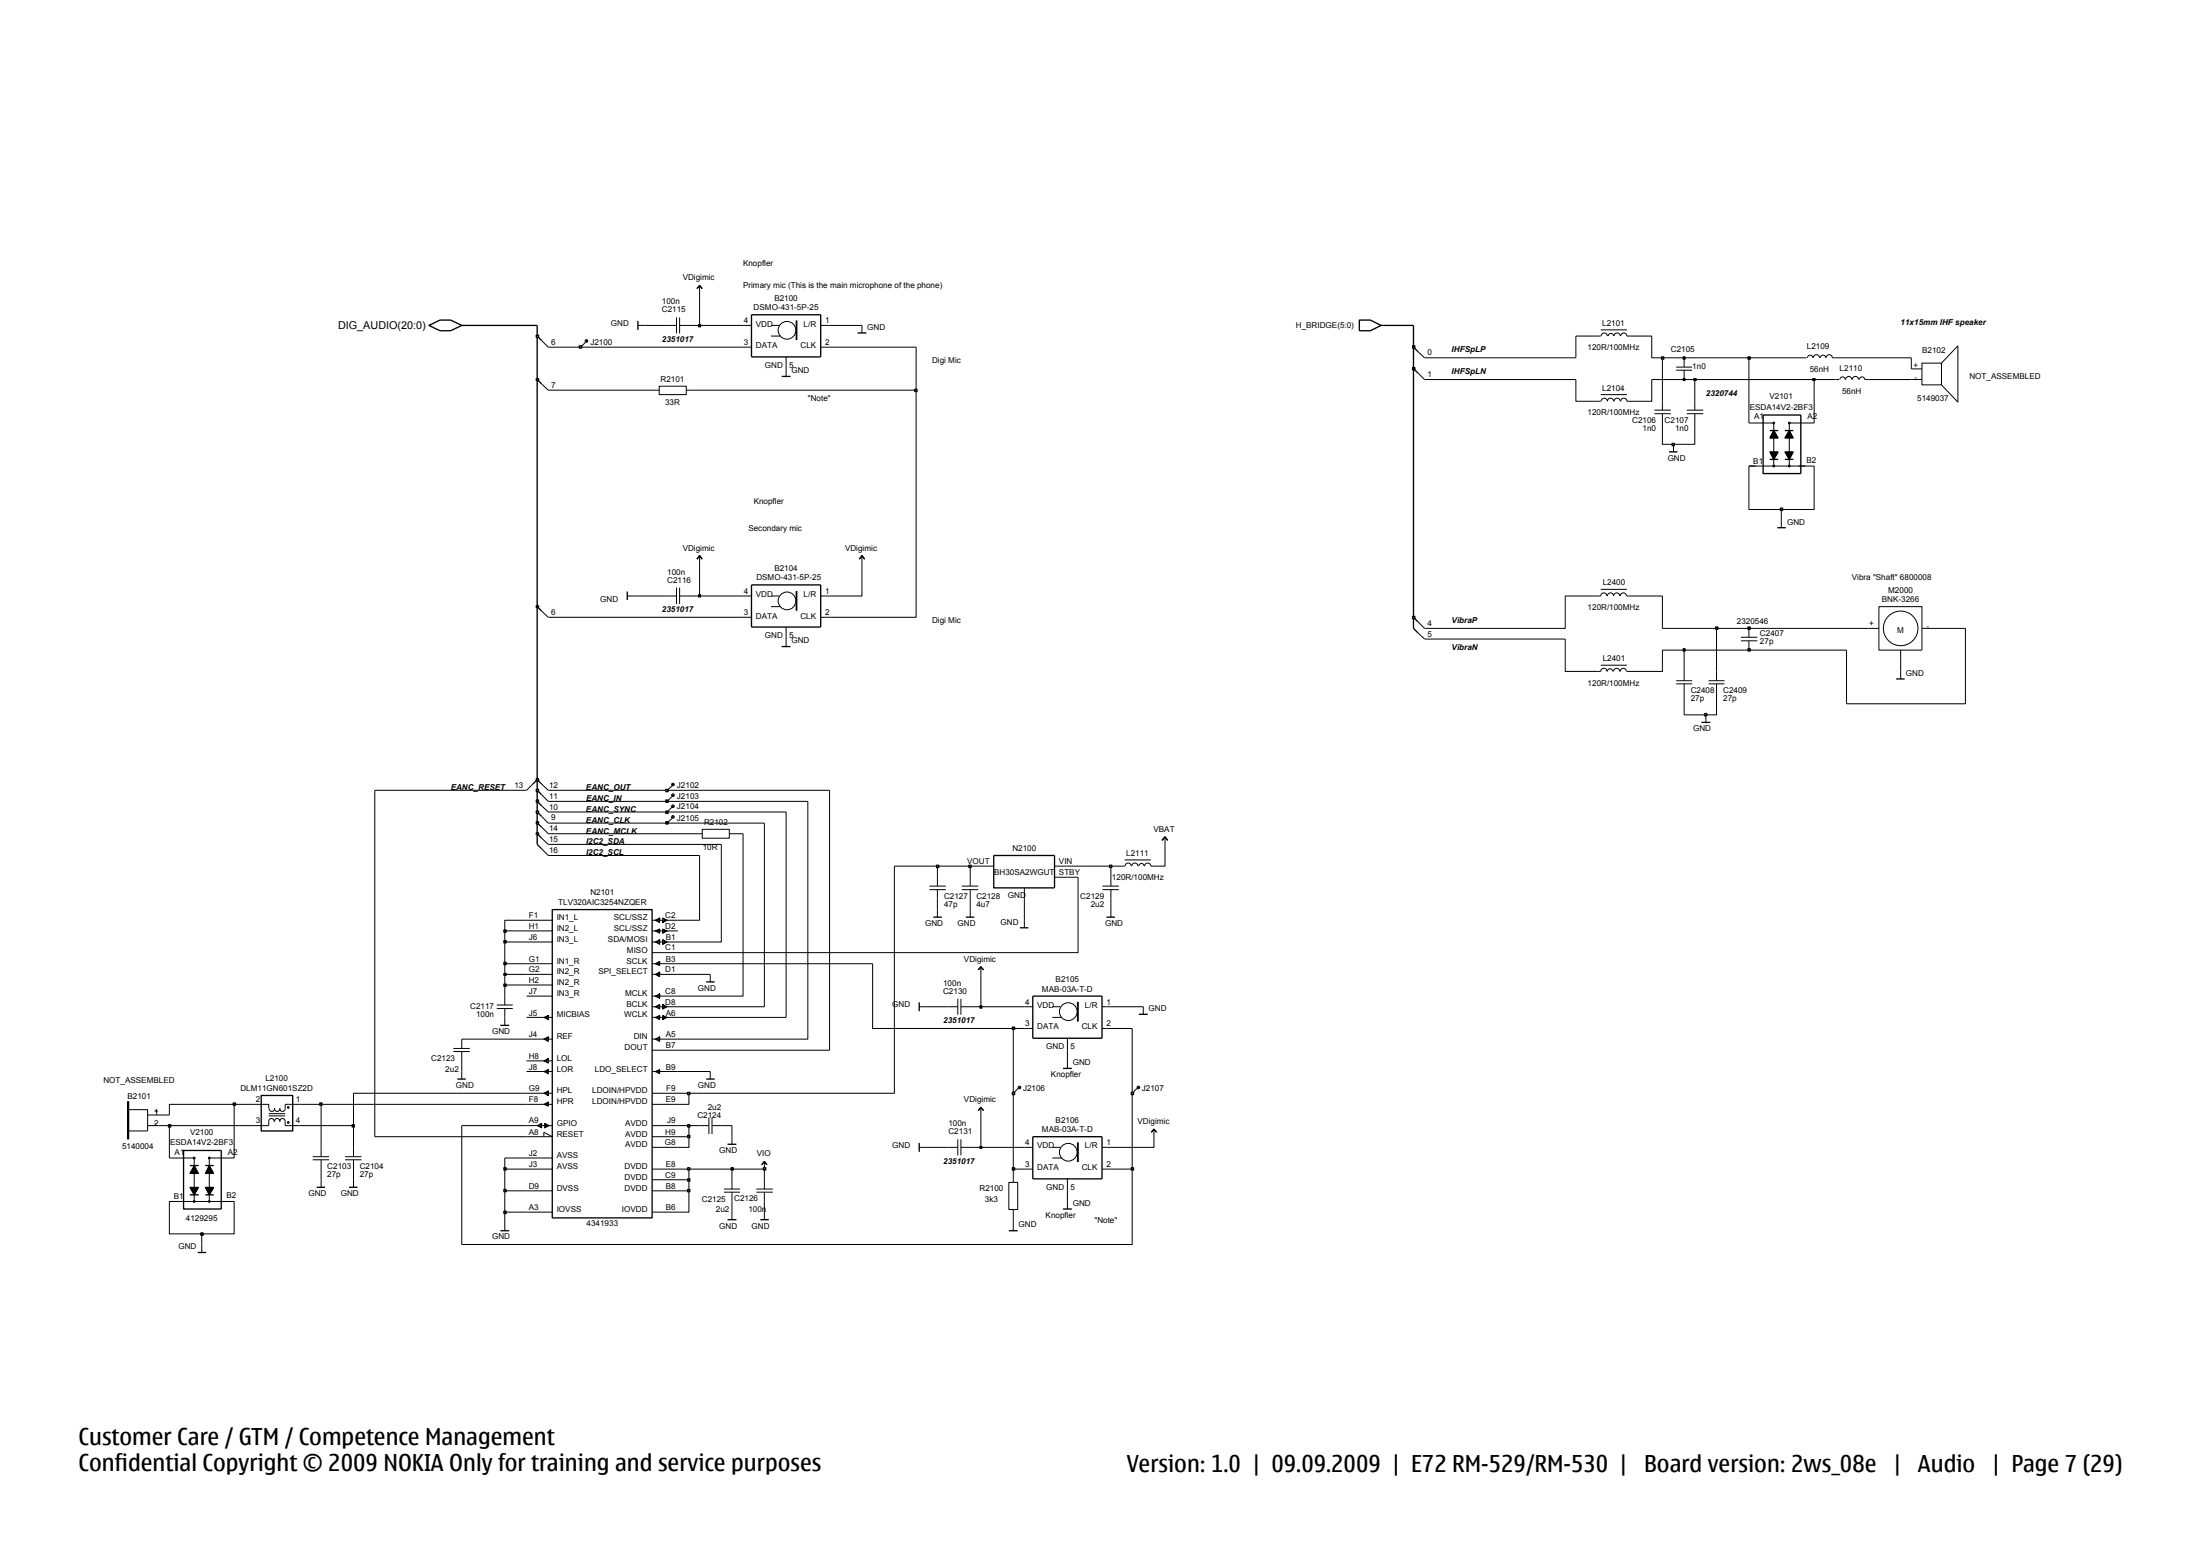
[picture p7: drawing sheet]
<svg xmlns="http://www.w3.org/2000/svg" width="420mm" height="297mm" viewBox="0 0 420 297" stroke-linecap="round" stroke-linejoin="round" font-family="sans-serif">
<g fill="none" stroke="#000" stroke-width=".25">
<path d="M81.8 62.1l2.2-1h2l2.1 1-2.1 1h-2zM121.7 61.3v1.7M163.6 63.6h1.7M269.7 66.3l.9 .8M269.7 70.4l.9 .8M318.5 86.2h1.6M337.7 87.7h1.6M337.8 86.3h1.4l-.7 1.3zM338 86.4h1.1l-.6 1zM338.1 86.5h.8l-.4 .8zM338.2 86.6h.6l-.3 .6zM338.4 86.6h.2l-.1 .4z"/>
<path d="M338.5 86.7v.2zM269.7 117.8l.9 .9M102.5 150.8l.9 .9M24.4 210.2v7.3M24.5 210.2v7.3M134.8 206h1.6M175.4 218.2v1.6M219.7 216.1l.5-.6 .5 .6M95.5 234.9h1.7"/>
</g>
<g fill="none" stroke="#000" stroke-width=".19">
<path d="M121.7 62.1h1.5M164.5 62.1v1.5M270.6 67.1l1.2 1.2M270.6 71.2l1.2 1.2M319.8 70.1h3.1M319.8 70.7h3.1M321.4 68.3v1.8M321.4 70.7v1.7M364.7 70.4h2.1M364.7 72.4h2.1M366.8 69.3h3.7v4.2h-3.7zM370.5 69.3l3.1-3.3v10.8l-3.1-3.3"/>
<path d="M319.3 84.8v1.4M337.7 86.2l.8 1.5 .8-1.5M270.6 118.7l1.2 1.2M304.9 113.8h.6a.59 .59 0 0 1 .5-.6 .59 .59 0 0 1 .6 .6M305.5 112.5h4.9M306.7 113.8a.59 .59 0 0 1 .6-.6 .59 .59 0 0 1 .6 .6 .59 .59 0 0 1 .6-.6 .59 .59 0 0 1 .6 .6M309.2 113.8a.59 .59 0 0 1 .6-.6 .59 .59 0 0 1 .6 .6M310.4 113.8h.6M304.9 128.2h.6a.59 .59 0 0 1 .5-.6 .59 .59 0 0 1 .6 .6M305.5 127h4.9M306.7 128.2a.51 .51 0 0 1 .5-.6 .51 .51 0 0 1 .5 .6M307.9 128.2a.59 .59 0 0 1 .6-.6 .59 .59 0 0 1 .6 .6"/>
<path d="M309.2 128.2a.59 .59 0 0 1 .6-.6 .59 .59 0 0 1 .6 .6M310.4 128.2h.6M103.4 151.7l1.2 1.3M177.4 169.8h3.1M177.4 169.1h3.1M178.9 167.4v1.7M178.9 169.8v1.7M183.5 169.1h3.2M183.5 169.8h3.2M185.1 167.4v1.7M185.1 169.8v1.7M24.5 211.8h3.7v4.1h-3.7z"/>
<path d="M28.2 212.8h2.1M28.2 214.9h2.1M67.5 219v1.8M135.5 204.5v1.5M175.4 219h1.4M181 219h1.8M182.8 217.5v3M183.4 219h1.7M183.4 217.5v3M220.2 215.5l.5 .6M220.2 215.5l-.5 .6M220.2 215.5v1.5"/>
<path d="M65.8 221.4h3.2M65.8 220.8h3.2M67.5 221.4v1.8M96.3 233.5v1.4"/>
</g>
<g fill="#b2b2b2" stroke="#000" stroke-width=".19">
<circle cx="338.5" cy="89" r=".17"/>
<circle cx="338.5" cy="80.7" r=".17"/>
</g>
<path d="M333.7 89h1.3M334.2 80.7h4.3v1.5M337.7 86.2h1.6M338.5 82.2l.8 1.4h-1.6zM340.6 86.2h1.6l-.8 1.5zM341.4 82.2l.8 1.4h-1.6zM343.2 89h1.3" fill="none" stroke="#000" stroke-width=".19"/>
<g fill="none" stroke="#000" stroke-width=".25">
<path d="M337.7 82.2h1.6M338.5 82.4l.6 1.1h-1.1zM338.5 82.5l.4 .9h-.8zM338.5 82.7l.3 .6h-.6zM338.5 82.9l.1 .4h-.2zM338.5 82.9l.1 .3zM338.5 82.3l.7 1.2h-1.4zM340.6 82.2h1.6M340.6 87.7h1.6M340.7 86.3h1.4l-.7 1.3zM340.8 86.4h1.1l-.5 1zM341 86.5h.8l-.4 .8z"/>
<path d="M341.1 86.6h.6l-.3 .6zM341.3 86.6h.2l-.1 .4zM341.4 86.7v.2zM341.4 82.3l.7 1.2h-1.4zM341.4 82.4l.5 1.1h-1.1zM341.4 82.5l.4 .9h-.8zM341.4 82.7l.3 .6h-.6zM341.4 82.9l.1 .4h-.2zM341.4 82.9v.3z"/>
</g>
<g fill="#b2b2b2" stroke="#000" stroke-width=".19">
<circle cx="341.4" cy="89" r=".17"/>
<circle cx="341.4" cy="80.7" r=".17"/>
</g>
<g fill="none" stroke="#000" stroke-width=".19">
<path d="M133 55.1l.5-.6 .5 .6M133.5 54.5v1.4M103.4 73.3l1.2 1.2M103.4 65l1.2 1.3M125.2 74.5h.6M125.8 73.7h5.2v1.6h-5.2zM127.3 62.1h1.8M129.1 60.6v3M129.7 62.1h1.8M129.7 60.6v3M131 74.5h.5M150 70.4v1.5"/>
<path d="M333.7 80.7h.5M333.7 89h12.5M338.5 82.2v6.8M346.2 80.7h-4.8v8.3M103.4 116.6l1.2 1.2M333.7 119.9v1.7M150 122v1.4M270.6 120.8l1.2 1.2M319.8 130.5h3.1M319.8 129.9h3.1M321.4 128.2v1.7M321.4 130.5v1.8"/>
<path d="M325.5 136.5v1.4M326 130.5h3.1M326 129.9h3.1M327.6 128.2v1.7M327.6 130.5v1.8M332.2 122.3h3.1M332.2 121.6h3.1M333.7 122.3v1.8M362.7 128.2v1.4M103.4 153.8l1.2 1.2M128.2 150l-.9 .8M128.2 152l-.9 1"/>
<path d="M128.2 154.1l-.9 .9M133.5 159.1h.5M134 158.3h5.2v1.7h-5.2zM139.2 159.1h.5M100.5 177.7h4.9M100.5 175.7h4.9M100.5 179.8h4.9M124.4 177.7h4.9M124.4 175.7h4.9M124.4 179.8h4.9M125.9 179.8v-.4l-.9 .4 .9 .4v-.8l-.4 .4 .4 .4M125.9 177.7v-.4l-.9 .4 .9 .4v-.8l-.4 .4 .4 .4"/>
<path d="M125.9 175.7v-.5l-.9 .5 .9 .4v-.9l-.4 .5 .4 .4M126.5 179.4l.4 .4-.4 .4v-.8l.8 .4-.8 .4v-.4M126.5 177.3l.4 .4-.4 .4v-.8l.8 .4-.8 .4v-.4M126.5 175.2l.4 .5-.4 .4v-.9l.8 .5-.8 .4v-.4M178.9 173.6v1.5M185.1 173.6v1.5M187.2 165.3h2.4M195.5 169.5v2M195.5 175.7v1.4M201.2 165.3h2.5M201.2 167.4h2.5M210.4 169.1h3.1"/>
<path d="M210.4 169.8h3.1M212 167.4v1.7M212 169.8v1.7M214 165.3h.6M214.6 164.1h5M214.7 165.3a.59 .59 0 0 1 .6-.6 .59 .59 0 0 1 .6 .6M216 165.3a.59 .59 0 0 1 .6-.6 .59 .59 0 0 1 .5 .6M217.3 165.3a.51 .51 0 0 1 .5-.5 .51 .51 0 0 1 .5 .5M218.4 165.3a.59 .59 0 0 1 .6-.6 .59 .59 0 0 1 .6 .6h.6M88.1 198.3v1.8M94.8 192.5h3.1M94.8 191.8h3.1"/>
<path d="M96.3 190.1v1.7M96.3 192.5v1.7M100.5 198.3h4.9M100.5 190.1h4.9M100.5 184h4.9M100.5 186h4.9M100.5 194.2h4.9M100.5 188h4.9M104.6 198.3v-.4l-.8 .4 .8 .5v-.9l-.4 .4 .4 .5M104.6 194.2v-.3l-.8 .3 .8 .4v-.7l-.4 .3 .4 .4M124.4 194.2h4.9M124.4 181.8h4.9"/>
<path d="M124.4 192.2h4.9M124.4 198.3h4.9M124.4 190.1h4.9M124.4 184h4.9M124.4 186h4.9M125.9 184v-.5l-.9 .5 .9 .3v-.8l-.4 .5 .4 .3M125.9 192.2v-.5l-.9 .5 .9 .4v-.9l-.4 .5 .4 .4M125.9 194.2v-.3l-.9 .3 .9 .4v-.7l-.4 .3 .4 .4M125.9 198.3v-.4l-.9 .4 .9 .5v-.9l-.4 .4 .4 .5M125.9 190.1v-.4l-.9 .4 .9 .5v-.9l-.4 .4 .4 .5M125.9 186v-.4l-.9 .4 .9 .4v-.8l-.4 .4 .4 .4M126.5 191.7l.4 .5-.4 .4v-.9l.8 .5-.8 .4v-.4"/>
<path d="M126.5 193.9l.4 .3-.4 .4v-.7l.8 .3-.8 .4v-.4M175.4 192.2h1.4M181 192.2h1.8M182.8 190.6v3.1M183.4 192.2h1.7M183.4 190.6v3.1M218.2 192.2v1.4M48.8 210.8h2.5v.8M51.3 213h3.1M51.3 212.6h3.1M52.3 214.1a.51 .51 0 0 0-.5-.6 .51 .51 0 0 0-.5 .6v.8h-2.5M52.4 214.1a.51 .51 0 0 1 .5-.6 .51 .51 0 0 1 .5 .6"/>
<path d="M53.4 211.6a.51 .51 0 0 1-.5 .5 .51 .51 0 0 1-.5-.5 .51 .51 0 0 1-.5 .5 .51 .51 0 0 1-.5-.5M53.4 214.1a.51 .51 0 0 1 .5-.6 .51 .51 0 0 1 .5 .6v.8h2.7M57.1 210.8h-2.7v.8a.51 .51 0 0 1-.5 .5 .51 .51 0 0 1-.5-.5M61.3 219v1.8M86.5 200.1h3.1M86.5 200.7h3.1M88.1 200.7v1.8M88.1 204.5v1.5M100.5 214.9h4.9M100.5 204.5h4.9M100.5 210.8h4.9M100.5 208.7h4.9"/>
<path d="M100.5 202.5h4.9M103.4 214.9v-.5l-.9 .5 .9 .4v-.9l-.5 .5 .5 .4M103.8 217v-.9l1.6 .9h-4.9M103.9 214.4l.5 .5-.5 .4v-.9l.9 .5-.9 .4v-.4M104.6 204.5v-.3l-.8 .3 .8 .4v-.7l-.4 .3 .4 .4M104.6 210.8v-.4l-.8 .4 .8 .3v-.7l-.4 .4 .4 .3M104.6 208.7v-.5l-.8 .5 .8 .4v-.9l-.4 .5 .4 .4M104.6 202.5v-.4l-.8 .4 .8 .4v-.8l-.4 .4 .4 .4M124.4 204.5h4.9M124.4 217h4.9M124.4 210.8h4.9M124.4 214.9h4.9"/>
<path d="M124.4 208.7h4.9M124.4 219h4.9M124.4 200.5h4.9M125.9 204.5v-.3l-.9 .3 .9 .4v-.7l-.4 .3 .4 .4M133.5 214.9h1.8M135.3 213.3v3.2M135.9 213.3v3.2M135.9 214.9h1.7M139.7 217v1.4M38.5 237.5v1.6M59.7 221.4h3.1M59.7 220.8h3.1"/>
<path d="M61.3 221.4v1.8M67.5 225.2v1.4M100.5 223.2h4.9M100.5 227.3h4.9M100.5 231.4h4.9M100.5 221h4.9M124.4 223.2h4.9M124.4 227.3h4.9M124.4 225.2h4.9M124.4 231.4h4.9M144.3 227h3.2M144.3 227.6h3.2"/>
<path d="M145.9 225.2v1.8M145.9 227.6v1.7M145.9 231.4v1.4M193.4 233.5v1.4M203.7 229.3v1.5"/>
<circle cx="128.4" cy="149.7" r=".08"/>
<circle cx="128.4" cy="151.8" r=".25"/>
<circle cx="128.4" cy="149.7" r=".25"/>
<circle cx="128.4" cy="153.9" r=".25"/>
<circle cx="128.4" cy="153.9" r=".08"/>
<circle cx="128.4" cy="151.8" r=".08"/>
</g>
<g fill="none" stroke="#000" stroke-width=".25">
<path d="M133 55.1l.5-.6 .5 .6M102.5 72.4l.9 .9M102.5 64.1l.9 .9M149.2 71.9h1.7M259.4 61.1h2.1l2 1-2 1h-2.1zM336.4 79.2h7.2v11.2h-7.2zM102.5 115.8l.9 .8M269.7 119.9l.9 .9M149.2 123.4h1.7M324.7 137.9h1.7M361.8 129.6h1.6M102.5 153l.9 .8"/>
<path d="M105.4 173.6h19v58.9h-19zM178.1 175.1h1.6M184.3 175.1h1.6M189.6 163.3h11.6v6.2h-11.6zM194.6 177.1h1.6M175.4 191.3v1.7M217.3 193.6h1.7M49.8 209.1h6.1v6.8h-6.1zM87.3 206h1.6M138.8 218.4h1.7M37.7 239.1h1.6M66.6 226.6h1.6"/>
<path d="M145.1 232.8h1.6M192.5 234.9h1.7M202.8 230.8h1.7"/>
</g>
<g fill="#b2b2b2" stroke="#000" stroke-width=".19">
<circle cx="55" cy="214.3" r=".17"/>
<circle cx="55" cy="211.4" r=".17"/>
</g>
<g fill="none" stroke="#000" stroke-width=".19">
<path d="M304.9 64.1h.6M304.9 76.6h.6M305.5 63h4.9M305.5 75.3h4.9M305.5 64.1a.59 .59 0 0 1 .6-.5 .59 .59 0 0 1 .6 .5M305.5 76.6a.59 .59 0 0 1 .6-.6 .59 .59 0 0 1 .6 .6 .59 .59 0 0 1 .6-.6 .59 .59 0 0 1 .6 .6M306.9 64.1a.51 .51 0 0 1 .5-.5 .51 .51 0 0 1 .5 .5M308 64.1a.59 .59 0 0 1 .6-.5 .59 .59 0 0 1 .6 .5M308 76.6a.59 .59 0 0 1 .6-.6 .59 .59 0 0 1 .6 .6M309.3 64.1a.59 .59 0 0 1 .6-.5 .59 .59 0 0 1 .5 .5h.6M309.3 76.6a.59 .59 0 0 1 .6-.6 .59 .59 0 0 1 .5 .6h.6M344.1 68.3h.6"/>
<path d="M344.9 68.3a.51 .51 0 0 1 .5-.5 .51 .51 0 0 1 .5 .5M346 68.3a.59 .59 0 0 1 .6-.6 .59 .59 0 0 1 .6 .6M347.4 68.3a.51 .51 0 0 1 .5-.5 .51 .51 0 0 1 .5 .5M348.5 68.3a.59 .59 0 0 1 .6-.6 .59 .59 0 0 1 .5 .6h.6M350.2 72.4h.7M351.1 72.4a.51 .51 0 0 1 .5-.5 .51 .51 0 0 1 .5 .5M352.2 72.4a.59 .59 0 0 1 .6-.5 .59 .59 0 0 1 .6 .5M353.5 72.4a.59 .59 0 0 1 .6-.5 .59 .59 0 0 1 .5 .5M354.8 72.4a.51 .51 0 0 1 .5-.5 .51 .51 0 0 1 .5 .5h.7M339.9 99.3v1.4M119.7 113.8h1.4M127.3 113.8h1.8"/>
<path d="M129.1 112.2v3.1M129.7 113.8h1.8M129.7 112.2v3.1M133 106.7l.5-.6 .5 .6M133.5 106.1v1.4M164 106.7l.5-.6 .5 .6M164.5 106.1v1.4M356.5 119.9h2M358.5 115.8h8.3v8.3h-8.3zM366.8 119.9h2.1M362.7 124.1v2M101.7 149.7l-1.2 1.1"/>
<path d="M103.4 160l1.2 1.2M103.4 157.9l1.2 1.2M103.4 155.8l1.2 1.3M103.4 149.7l1.2 1.1M128.2 156.2l-.9 .9M222.3 159.7v1.5M103.4 162l1.2 1.3M212 173.6v1.5M221.7 160.4l.6-.7 .5 .7M96.3 194.2v1.5M194.3 207.7l-.9 1M203.7 202.5v1.4"/>
<path d="M217 207.7l-1 1M36.2 226.6l.9 1.5 .8-1.5M139.7 231.4v1.4M145.9 221.7l.5 .6M145.9 221.7l-.6 .6M145.9 221.7v1.5M192.5 225.7h1.7v5.2h-1.7zM193.4 225.2v.5M193.4 230.9v.5"/>
<circle cx="362.7" cy="119.9" r="3.3"/>
<circle cx="128.4" cy="155.9" r=".25"/>
<circle cx="128.4" cy="155.9" r=".08"/>
<circle cx="194.5" cy="207.6" r=".08"/>
<circle cx="194.5" cy="207.6" r=".25"/>
<circle cx="217.2" cy="207.6" r=".25"/>
<circle cx="217.2" cy="207.6" r=".08"/>
</g>
<g fill="none" stroke="#000" stroke-width=".25">
<path d="M119.7 112.9v1.6M133 106.7l.5-.6 .5 .6M164 106.7l.5-.6 .5 .6M339.2 100.7h1.6M101.7 149.7l.8-.9 .9 .9M102.5 159.1l.9 .9M102.5 157.1l.9 .8M102.5 155l.9 .8M102.5 161.2l.9 .8M211.1 175.1h1.6M221.7 160.4l.6-.7 .5 .7M95.5 195.7h1.7"/>
<path d="M202.8 203.9h1.7M36.2 228.1h1.7M36.4 226.7h1.3l-.6 1.3zM36.6 226.8h1.1l-.6 1zM36.6 226.9h.9l-.4 .7zM36.8 227h.6l-.3 .6zM37 227h.2l-.1 .4zM37 227h.1v.3zM138.8 232.8h1.7M145.3 222.3l.6-.6 .5 .6"/>
</g>
<g fill="#b2b2b2" stroke="#000" stroke-width=".19">
<circle cx="37.1" cy="229.3" r=".17"/>
<circle cx="37.1" cy="221" r=".17"/>
</g>
<path d="M32.3 229.3h1.3M32.7 221h4.4v1.5M36.2 226.6h1.7M37.1 222.5l.8 1.5h-1.7zM39.2 226.6h1.6l-.9 1.5zM39.9 222.5l.9 1.5h-1.6zM41.8 229.3h1.3" fill="none" stroke="#000" stroke-width=".19"/>
<g fill="none" stroke="#000" stroke-width=".25">
<path d="M36.2 222.5h1.7M37.1 222.8l.6 1h-1.1zM37.1 222.9l.4 .8h-.9zM37.1 223.1l.3 .6h-.6zM37.1 223.2l.1 .5h-.2zM37.1 223.3v.3h-.1zM37.1 222.6l.6 1.3h-1.3zM39.2 228.1h1.6M39.2 222.5h1.6M39.3 226.7h1.4l-.8 1.3zM39.4 226.8h1.1l-.6 1zM39.5 226.9h.9l-.5 .7z"/>
<path d="M39.7 227h.6l-.4 .6zM39.9 227h.2l-.2 .4zM39.9 222.6l.8 1.3h-1.4zM39.9 222.8l.6 1h-1.1zM39.9 222.9l.5 .8h-.9zM39.9 223.1l.4 .6h-.6zM39.9 223.2l.2 .5h-.2zM39.9 223.3l.1 .3zM39.9 227v.3z"/>
</g>
<g fill="#b2b2b2" stroke="#000" stroke-width=".19">
<circle cx="39.9" cy="229.3" r=".17"/>
<circle cx="39.9" cy="221" r=".17"/>
</g>
<g fill="none" stroke="#000" stroke-width=".19">
<path d="M111.7 65.3l-.9 1M141.8 66.3h1.6M141.8 62.1h1.6M147.1 62.1h1.6M147.1 64.1h1.8M150 68.1v2.3M156.6 62.1h1.7M156.6 66.3h1.7M315.7 79h3.1M315.7 78.3h3.1M317.2 76.6v1.7M317.2 79v1.7"/>
<path d="M321.9 79h3.1M321.9 78.3h3.1M323.4 76.6v1.7M323.4 79v1.7M141.8 117.8h1.6M141.8 113.8h1.6M147.1 113.8h1.6M147.1 115.8h1.8M150 119.7v2.3M156.6 113.8h1.7M156.6 117.8h1.7M135.5 186v1.4"/>
<path d="M186.7 185.1l.5-.6 .5 .6M187.2 184.5v1.5M195.5 192.2h1.6M195.5 196.3h1.6M200.8 194.2h1.8M200.8 192.2h1.5M203.7 198.2v2.3M210.3 192.2h1.7M210.3 196.3h1.7M88.1 214.9v22.6h127.9v-14.3M186.7 212l.5-.6 .5 .6M187.2 211.4v1.4"/>
<path d="M195.5 219h1.6M200.8 219h1.5M210.3 219h1.7M32.3 221h.4M37.1 222.5v6.8M44.7 221h-4.8v8.3M44.7 229.3h-12.4v6.2h6.2v2M61.3 225.2v1.4M138.2 227.6h3M138.2 227h3M139.7 225.2v1.8M139.7 227.6v1.7"/>
<path d="M195.5 223.2h1.6M200.8 221h1.8M203.7 225v2.3M210.3 223.2h1.7"/>
<circle cx="111.9" cy="65.1" r=".08"/>
<circle cx="111.9" cy="65.1" r=".25"/>
<circle cx="150.2" cy="63" r="1.69"/>
<circle cx="150.2" cy="114.7" r="1.69"/>
<circle cx="203.9" cy="193.1" r="1.69"/>
<circle cx="203.9" cy="219.9" r="1.69"/>
</g>
<g fill="none" stroke="#000" stroke-width=".25">
<path d="M143.4 60.1h13.2v8h-13.2zM152 61.2v3.7M143.4 111.6h13.2v8.1h-13.2zM152 112.8v3.8M134.8 187.4h1.6M186.7 185.1l.5-.6 .5 .6M197.1 190.1h13.2v8.1h-13.2zM205.6 191.2v3.8M205.7 191.2v3.8M35 219.6h7.2v11.2h-7.2zM186.7 212l.5-.6 .5 .6M197.1 217h13.2v8h-13.2z"/>
<path d="M205.6 218.1v3.7M205.7 218.1v3.7M60.4 226.6h1.6"/>
</g>
<path d="M38.3 235.3h.5v.5h-.5z" fill-rule="evenodd" fill="#c2c2c2" stroke="#000" stroke-width=".25"/>
<path d="M44.7 229.3v6.2h-6.2M96.3 231.4v2.1M193.4 231.4v2.1" fill="none" stroke="#000" stroke-width=".19"/>
<path d="M96.2 231.2h.4v.4h-.4z" fill-rule="evenodd" fill="#c2c2c2" stroke="#000" stroke-width=".25"/>
<path d="M96.3 227.3v4.1h4.2M131.5 227.3v4.1h-2.2M139.7 229.3v2.1M145.9 229.3v2.1M203.7 227.3v2" fill="none" stroke="#000" stroke-width=".19"/>
<path d="M96.2 227h.4v.5h-.4z" fill-rule="evenodd" fill="#c2c2c2" stroke="#000" stroke-width=".25"/>
<path d="M96.3 223.2v4.1h4.2M129.3 227.3h2.2" fill="none" stroke="#000" stroke-width=".19"/>
<path d="M131.2 227h.4v.5h-.4z" fill-rule="evenodd" fill="#c2c2c2" stroke="#000" stroke-width=".25"/>
<path d="M61.3 223.2v2M67.5 223.2v2M129.3 225.2h2.2v2.1" fill="none" stroke="#000" stroke-width=".19"/>
<path d="M131.2 225h.4v.4h-.4z" fill-rule="evenodd" fill="#c2c2c2" stroke="#000" stroke-width=".25"/>
<path d="M131.5 223.2v2M139.7 223.2v2M145.9 223.2v2M193.4 223.2v2" fill="none" stroke="#000" stroke-width=".19"/>
<path d="M96.2 222.9h.4v.4h-.4z" fill-rule="evenodd" fill="#c2c2c2" stroke="#000" stroke-width=".25"/>
<path d="M96.3 221v2.2h4.2M129.3 223.2h2.2" fill="none" stroke="#000" stroke-width=".19"/>
<path d="M131.2 222.9h.4v.4h-.4z" fill-rule="evenodd" fill="#c2c2c2" stroke="#000" stroke-width=".25"/>
<path d="M131.5 223.2h8.2" fill="none" stroke="#000" stroke-width=".19"/>
<path d="M139.5 222.9h.4v.4h-.4z" fill-rule="evenodd" fill="#c2c2c2" stroke="#000" stroke-width=".25"/>
<path d="M139.7 223.2h6.2" fill="none" stroke="#000" stroke-width=".19"/>
<g fill="#c2c2c2" stroke="#000" stroke-width=".25">
<path d="M145.7 222.9h.4v.4h-.4z" fill-rule="evenodd"/>
<path d="M193.2 222.9h.4v.4h-.4z" fill-rule="evenodd"/>
</g>
<path d="M193.4 208.7v14.5h2.1M212 223.2h4" fill="none" stroke="#000" stroke-width=".19"/>
<path d="M215.9 222.9h.4v.4h-.4z" fill-rule="evenodd" fill="#c2c2c2" stroke="#000" stroke-width=".25"/>
<path d="M32.3 214.9v6.1M44.7 210.8v10.2M61.3 210.8v8.2M67.5 214.9v4.1M131.5 217v2h-2.2M176.8 219h4.2M185.1 219h2.1M216 208.7v14.5M96.3 221h4.2" fill="none" stroke="#000" stroke-width=".19"/>
<path d="M187 218.8h.3v.4h-.3z" fill-rule="evenodd" fill="#c2c2c2" stroke="#000" stroke-width=".25"/>
<path d="M71.5 150.8v66.2h29M129.3 217h2.2M187.2 212.8v6.2h8.3M220.2 217v2h-8.2" fill="none" stroke="#000" stroke-width=".19"/>
<path d="M131.2 216.7h.4v.4h-.4z" fill-rule="evenodd" fill="#c2c2c2" stroke="#000" stroke-width=".25"/>
<path d="M30.3 214.9h2M131.5 214.9v2.1M139.7 214.9v2.1" fill="none" stroke="#000" stroke-width=".19"/>
<path d="M32.1 214.7h.5v.4h-.5z" fill-rule="evenodd" fill="#c2c2c2" stroke="#000" stroke-width=".25"/>
<path d="M32.3 214.9h16.5M57.1 214.9h10.4" fill="none" stroke="#000" stroke-width=".19"/>
<path d="M67.2 214.7h.4v.4h-.4z" fill-rule="evenodd" fill="#c2c2c2" stroke="#000" stroke-width=".25"/>
<path d="M67.5 208.7v6.2M88.1 214.9h12.4M129.3 214.9h2.2" fill="none" stroke="#000" stroke-width=".19"/>
<path d="M131.2 214.7h.4v.4h-.4z" fill-rule="evenodd" fill="#c2c2c2" stroke="#000" stroke-width=".25"/>
<path d="M44.7 210.8h-12.4v2h-2M131.5 214.9h2M137.6 214.9h2.1" fill="none" stroke="#000" stroke-width=".19"/>
<path d="M44.5 210.5h.4v.5h-.4z" fill-rule="evenodd" fill="#c2c2c2" stroke="#000" stroke-width=".25"/>
<path d="M44.7 210.8h4.1M57.1 210.8h4.2" fill="none" stroke="#000" stroke-width=".19"/>
<path d="M61 210.5h.4v.5h-.4z" fill-rule="evenodd" fill="#c2c2c2" stroke="#000" stroke-width=".25"/>
<path d="M61.3 210.8h39.2M67.5 208.7h33M129.3 208.7h2.2v2.1h-2.2" fill="none" stroke="#000" stroke-width=".19"/>
<path d="M131.2 208.5h.4v.4h-.4z" fill-rule="evenodd" fill="#c2c2c2" stroke="#000" stroke-width=".25"/>
<path d="M170.7 165.3v43.4h-39.2" fill="none" stroke="#000" stroke-width=".19"/>
<path d="M193.2 208.5h.4v.4h-.4z" fill-rule="evenodd" fill="#c2c2c2" stroke="#000" stroke-width=".25"/>
<path d="M193.4 196.3v12.4" fill="none" stroke="#000" stroke-width=".19"/>
<path d="M215.9 208.5h.4v.4h-.4z" fill-rule="evenodd" fill="#c2c2c2" stroke="#000" stroke-width=".25"/>
<path d="M154.2 153v45.3h-24.9M158.3 150.8v49.7h-29M88.1 198.3h12.4M166.5 184v12.3h26.9M216 196.3v12.4M88.1 202.5v2M129.3 204.5h6.2M203.7 200.5v2" fill="none" stroke="#000" stroke-width=".19"/>
<path d="M193.2 196.1h.4v.4h-.4z" fill-rule="evenodd" fill="#c2c2c2" stroke="#000" stroke-width=".25"/>
<path d="M145.9 157.1v35.1h-16.6M150 155v39.2h-20.7M176.8 192.2h4.2M185.1 192.2h2.1M193.4 196.3h2.1M212 196.3h4" fill="none" stroke="#000" stroke-width=".19"/>
<path d="M187 192h.3v.4h-.3z" fill-rule="evenodd" fill="#c2c2c2" stroke="#000" stroke-width=".25"/>
<path d="M141.8 159.1v31h-12.5M96.3 188v2.1M187.2 186v6.2h8.3M212 192.2h6.2" fill="none" stroke="#000" stroke-width=".19"/>
<path d="M96.2 187.8h.4v.5h-.4z" fill-rule="evenodd" fill="#c2c2c2" stroke="#000" stroke-width=".25"/>
<path d="M96.3 186v2h4.2" fill="none" stroke="#000" stroke-width=".19"/>
<path d="M96.2 185.8h.4v.4h-.4z" fill-rule="evenodd" fill="#c2c2c2" stroke="#000" stroke-width=".25"/>
<path d="M96.3 184v2h4.2M129.3 186h6.2" fill="none" stroke="#000" stroke-width=".19"/>
<path d="M96.2 183.7h.4v.4h-.4z" fill-rule="evenodd" fill="#c2c2c2" stroke="#000" stroke-width=".25"/>
<path d="M96.3 179.8v4.2h4.2M205.7 167.4v14.4h-76.4M129.3 184h37.2" fill="none" stroke="#000" stroke-width=".19"/>
<path d="M96.2 179.5h.4v.5h-.4z" fill-rule="evenodd" fill="#c2c2c2" stroke="#000" stroke-width=".25"/>
<path d="M96.3 177.7v2.1h4.2M137.6 161.2v18.6h-8.3" fill="none" stroke="#000" stroke-width=".19"/>
<path d="M96.2 177.5h.4v.4h-.4z" fill-rule="evenodd" fill="#c2c2c2" stroke="#000" stroke-width=".25"/>
<path d="M100.5 175.7h-4.2v2h4.2M133.5 163.3v12.4h-4.2M170.7 165.3h8.2v2.1M178.9 171.5v2.1M185.1 165.3v2.1M185.1 171.5v2.1M195.5 171.5v4.2M203.7 167.4h2M212 165.3v2.1M212 171.5v2.1" fill="none" stroke="#000" stroke-width=".19"/>
<path d="M178.7 165.2h.4v.4h-.4z" fill-rule="evenodd" fill="#c2c2c2" stroke="#000" stroke-width=".25"/>
<path d="M178.9 165.3h6.2" fill="none" stroke="#000" stroke-width=".19"/>
<path d="M184.9 165.2h.4v.4h-.4z" fill-rule="evenodd" fill="#c2c2c2" stroke="#000" stroke-width=".25"/>
<path d="M185.1 165.3h2.1M203.7 165.3h8.3" fill="none" stroke="#000" stroke-width=".19"/>
<path d="M211.7 165.2h.5v.4h-.5z" fill-rule="evenodd" fill="#c2c2c2" stroke="#000" stroke-width=".25"/>
<path d="M104.6 163.3h28.9M104.6 161.2h33M212 165.3h2M222.3 161.2v4.1h-2.1" fill="none" stroke="#000" stroke-width=".19"/>
<path d="M102.5 159.1v2.1" fill="none" stroke="#000" stroke-width=".25"/>
<path d="M102.3 159h.5v.3h-.5z" fill-rule="evenodd" fill="#c2c2c2" stroke="#000" stroke-width=".25"/>
<path d="M102.5 157.1v2" fill="none" stroke="#000" stroke-width=".25"/>
<path d="M104.6 159.1h28.9M139.7 159.1h2.1" fill="none" stroke="#000" stroke-width=".19"/>
<path d="M102.3 156.9h.5v.4h-.5z" fill-rule="evenodd" fill="#c2c2c2" stroke="#000" stroke-width=".25"/>
<path d="M102.5 155v2.1" fill="none" stroke="#000" stroke-width=".25"/>
<path d="M104.6 157.1h22.7" fill="none" stroke="#000" stroke-width=".19"/>
<path d="M127.1 156.9h.4v.4h-.4z" fill-rule="evenodd" fill="#c2c2c2" stroke="#000" stroke-width=".25"/>
<path d="M127.3 157.1h18.6" fill="none" stroke="#000" stroke-width=".19"/>
<path d="M102.3 154.8h.5v.4h-.5z" fill-rule="evenodd" fill="#c2c2c2" stroke="#000" stroke-width=".25"/>
<path d="M102.5 153v2" fill="none" stroke="#000" stroke-width=".25"/>
<path d="M104.6 155h22.7" fill="none" stroke="#000" stroke-width=".19"/>
<path d="M127.1 154.8h.4v.4h-.4z" fill-rule="evenodd" fill="#c2c2c2" stroke="#000" stroke-width=".25"/>
<path d="M127.3 155h22.7" fill="none" stroke="#000" stroke-width=".19"/>
<path d="M102.3 152.7h.5v.4h-.5z" fill-rule="evenodd" fill="#c2c2c2" stroke="#000" stroke-width=".25"/>
<path d="M102.5 150.8v2.2" fill="none" stroke="#000" stroke-width=".25"/>
<path d="M104.6 153h22.7" fill="none" stroke="#000" stroke-width=".19"/>
<path d="M127.1 152.7h.4v.4h-.4z" fill-rule="evenodd" fill="#c2c2c2" stroke="#000" stroke-width=".25"/>
<path d="M71.5 150.8h29M127.3 153h26.9" fill="none" stroke="#000" stroke-width=".19"/>
<path d="M102.3 150.7h.5v.4h-.5z" fill-rule="evenodd" fill="#c2c2c2" stroke="#000" stroke-width=".25"/>
<path d="M102.5 148.8v2" fill="none" stroke="#000" stroke-width=".25"/>
<path d="M104.6 150.8h22.7" fill="none" stroke="#000" stroke-width=".19"/>
<path d="M127.1 150.7h.4v.4h-.4z" fill-rule="evenodd" fill="#c2c2c2" stroke="#000" stroke-width=".25"/>
<path d="M127.3 150.8h31" fill="none" stroke="#000" stroke-width=".19"/>
<path d="M102.3 148.6h.5v.5h-.5z" fill-rule="evenodd" fill="#c2c2c2" stroke="#000" stroke-width=".25"/>
<path d="M102.5 115.8v33" fill="none" stroke="#000" stroke-width=".25"/>
<path d="M321.4 132.3v4.2h4.1" fill="none" stroke="#000" stroke-width=".19"/>
<path d="M325.3 136.2h.4v.4h-.4z" fill-rule="evenodd" fill="#c2c2c2" stroke="#000" stroke-width=".25"/>
<path d="M327.6 119.9v8.3M375 119.9v14.4h-22.6v-10.2M298.7 122v6.2h6.2M311 128.2h6.2v-4.1h4.2v4.1M327.6 132.3v4.2h-2.1M362.7 126.1v2.1" fill="none" stroke="#000" stroke-width=".19"/>
<path d="M321.2 123.8h.3v.5h-.3z" fill-rule="evenodd" fill="#c2c2c2" stroke="#000" stroke-width=".25"/>
<path d="M321.4 124.1h12.3" fill="none" stroke="#000" stroke-width=".19"/>
<path d="M333.6 123.8h.4v.5h-.4z" fill-rule="evenodd" fill="#c2c2c2" stroke="#000" stroke-width=".25"/>
<path d="M298.7 113.8v6.1h-26.9M317.2 113.8v6.1h10.4M271.8 122h26.9M333.7 124.1h18.7" fill="none" stroke="#000" stroke-width=".19"/>
<path d="M269.7 117.8v2.1" fill="none" stroke="#000" stroke-width=".25"/>
<path d="M327.4 119.7h.4v.4h-.4z" fill-rule="evenodd" fill="#c2c2c2" stroke="#000" stroke-width=".25"/>
<path d="M327.6 119.9h6.1" fill="none" stroke="#000" stroke-width=".19"/>
<path d="M333.6 119.7h.4v.4h-.4z" fill-rule="evenodd" fill="#c2c2c2" stroke="#000" stroke-width=".25"/>
<path d="M174.8 74.5v43.3h-16.5M104.6 117.8h37.2M333.7 119.9h22.8M368.9 119.9h6.1" fill="none" stroke="#000" stroke-width=".19"/>
<path d="M269.6 117.7h.4v.4h-.4z" fill-rule="evenodd" fill="#c2c2c2" stroke="#000" stroke-width=".25"/>
<path d="M269.7 70.4v47.4" fill="none" stroke="#000" stroke-width=".25"/>
<path d="M102.3 115.6h.5v.4h-.5z" fill-rule="evenodd" fill="#c2c2c2" stroke="#000" stroke-width=".25"/>
<path d="M102.5 72.4v43.4" fill="none" stroke="#000" stroke-width=".25"/>
<path d="M121.1 113.8h6.2M131.5 113.8h2" fill="none" stroke="#000" stroke-width=".19"/>
<path d="M133.3 113.5h.4v.4h-.4z" fill-rule="evenodd" fill="#c2c2c2" stroke="#000" stroke-width=".25"/>
<path d="M333.7 89v8.3h6.2v2M133.5 107.5v6.3h8.3M164.5 107.5v6.3h-6.2M298.7 113.8h6.2M311 113.8h6.2" fill="none" stroke="#000" stroke-width=".19"/>
<path d="M339.7 97h.5v.4h-.5z" fill-rule="evenodd" fill="#c2c2c2" stroke="#000" stroke-width=".25"/>
<path d="M317.2 80.7v4.1h2.1M346.2 89v8.3h-6.3" fill="none" stroke="#000" stroke-width=".19"/>
<path d="M319.1 84.6h.4v.5h-.4z" fill-rule="evenodd" fill="#c2c2c2" stroke="#000" stroke-width=".25"/>
<path d="M104.6 74.5h20.6M131.5 74.5h43.3M300.7 72.4v4.2h4.2M315.2 72.4v4.2h-4.2M317.2 68.3v8.3M323.4 72.4v4.2M333.7 68.3v12.4M346.2 72.4v8.3M323.4 80.7v4.1h-4.1" fill="none" stroke="#000" stroke-width=".19"/>
<path d="M174.6 74.3h.4v.4h-.4z" fill-rule="evenodd" fill="#c2c2c2" stroke="#000" stroke-width=".25"/>
<path d="M174.8 66.3v8.2" fill="none" stroke="#000" stroke-width=".19"/>
<path d="M102.3 72.3h.5v.3h-.5z" fill-rule="evenodd" fill="#c2c2c2" stroke="#000" stroke-width=".25"/>
<path d="M102.5 64.1v8.3" fill="none" stroke="#000" stroke-width=".25"/>
<path d="M271.8 72.4h28.9M315.2 72.4h6.2" fill="none" stroke="#000" stroke-width=".19"/>
<path d="M321.2 72.3h.3v.3h-.3z" fill-rule="evenodd" fill="#c2c2c2" stroke="#000" stroke-width=".25"/>
<path d="M321.4 72.4h2" fill="none" stroke="#000" stroke-width=".19"/>
<path d="M323.2 72.3h.5v.3h-.5z" fill-rule="evenodd" fill="#c2c2c2" stroke="#000" stroke-width=".25"/>
<path d="M323.4 72.4h22.8" fill="none" stroke="#000" stroke-width=".19"/>
<path d="M345.9 72.3h.4v.3h-.4z" fill-rule="evenodd" fill="#c2c2c2" stroke="#000" stroke-width=".25"/>
<path d="M346.2 72.4h4M356.5 72.4h8.2" fill="none" stroke="#000" stroke-width=".19"/>
<path d="M269.6 70.2h.4v.4h-.4z" fill-rule="evenodd" fill="#c2c2c2" stroke="#000" stroke-width=".25"/>
<path d="M269.7 66.3v4.1" fill="none" stroke="#000" stroke-width=".25"/>
<path d="M300.7 64.1v4.2h-28.9M315.2 64.1v4.2h2M364.7 68.3v2.1" fill="none" stroke="#000" stroke-width=".19"/>
<path d="M317.1 68.1h.4v.4h-.4z" fill-rule="evenodd" fill="#c2c2c2" stroke="#000" stroke-width=".25"/>
<path d="M317.2 68.3h4.2" fill="none" stroke="#000" stroke-width=".19"/>
<path d="M321.2 68.1h.3v.4h-.3z" fill-rule="evenodd" fill="#c2c2c2" stroke="#000" stroke-width=".25"/>
<path d="M321.4 68.3h12.3" fill="none" stroke="#000" stroke-width=".19"/>
<path d="M333.6 68.1h.4v.4h-.4z" fill-rule="evenodd" fill="#c2c2c2" stroke="#000" stroke-width=".25"/>
<path d="M104.6 66.3h6.2M333.7 68.3h10.4M350.2 68.3h14.5" fill="none" stroke="#000" stroke-width=".19"/>
<path d="M110.6 66h.4v.4h-.4z" fill-rule="evenodd" fill="#c2c2c2" stroke="#000" stroke-width=".25"/>
<path d="M110.8 66.3h31M158.3 66.3h16.5" fill="none" stroke="#000" stroke-width=".19"/>
<path d="M269.6 66h.4v.4h-.4z" fill-rule="evenodd" fill="#c2c2c2" stroke="#000" stroke-width=".25"/>
<path d="M269.7 62.1v4.2" fill="none" stroke="#000" stroke-width=".25"/>
<path d="M102.3 64h.5v.4h-.5z" fill-rule="evenodd" fill="#c2c2c2" stroke="#000" stroke-width=".25"/>
<path d="M88.1 62.1h14.4v2" fill="none" stroke="#000" stroke-width=".25"/>
<path d="M123.2 62.1h4.1M131.5 62.1h2M300.7 64.1h4.2M311 64.1h4.2" fill="none" stroke="#000" stroke-width=".19"/>
<path d="M133.3 61.9h.4v.5h-.4z" fill-rule="evenodd" fill="#c2c2c2" stroke="#000" stroke-width=".25"/>
<path d="M133.5 55.9v6.2h8.3M158.3 62.1h6.2" fill="none" stroke="#000" stroke-width=".19"/>
<path d="M263.5 62.1h6.2" fill="none" stroke="#000" stroke-width=".25"/>
<g font-size="4.4">
<text x="15" y="275.9">Customer Care / GTM / Competence Management</text>
<text x="15" y="280.8">Confidential Copyright © 2009 NOKIA Only for training and service purposes</text>
<text x="215" y="280.9">Version: 1.0 | 09.09.2009 | E72 RM-529/RM-530 |</text>
<text x="313.8" y="280.9">Board version: 2ws_08e</text>
<text x="361.2" y="280.9">|</text>
<text x="366" y="280.9">Audio</text>
<text x="380.1" y="280.9">| Page 7 (29)</text>
</g>
<text font-size="2.1" x="64.5" y="62.9">DIG_AUDIO(20:0)</text>
<g font-size="1.5">
<text x="130.3" y="53.5">VDigimic</text>
<text x="141.8" y="50.8">Knopfler</text>
<text x="126.3" y="58.1">100n</text>
<text x="126.3" y="59.6">C2115</text>
<text x="141.8" y="54.9">Primary mic (This is the main microphone of the phone)</text>
<text x="143.8" y="59.2">DSMO-431-5P-25</text>
<text x="147.8" y="57.4">B2100</text>
<text x="105.2" y="65.8">6</text>
<text x="112.7" y="65.8">J2100</text>
<text x="116.6" y="62.2">GND</text>
<text x="126.3" y="65.2">2351017</text>
<text x="142" y="65.8">3</text>
<text x="142" y="61.7">4</text>
<text x="144.2" y="62.4">VDD</text>
<text x="153.4" y="62.4">L/R</text>
<text x="157.5" y="61.7">1</text>
<text x="157.5" y="65.8">2</text>
<text x="165.5" y="63">GND</text>
<text x="247.3" y="62.7">H_BRIDGE(5:0)</text>
<text x="305.7" y="62.2">L2101</text>
<text x="362.7" y="62.1">11x15mm IHF speaker</text>
<text x="144.2" y="66.4">DATA</text>
<text x="146" y="70.2">GND</text>
<text x="150.6" y="70.2">5</text>
<text x="151" y="71.2">GND</text>
<text x="152.7" y="66.4">CLK</text>
<text x="177.9" y="69.3">Digi Mic</text>
<text x="272.4" y="72">1</text>
<text x="272.4" y="67.8">0</text>
<text x="277" y="67.3">IHFSpLP</text>
<text x="277" y="71.4">IHFSpLN</text>
<text x="303" y="66.9">120R/100MHz</text>
<text x="318.8" y="67.3">C2105</text>
<text x="322.9" y="70.4">1n0</text>
<text x="344.8" y="66.7">L2109</text>
<text x="345.3" y="71">56nH</text>
<text x="351" y="70.8">L2110</text>
<text x="365.1" y="70.2">+</text>
<text x="366.8" y="67.4">B2102</text>
<text x="105.2" y="74">7</text>
<text x="126" y="72.9">R2101</text>
<text x="126.9" y="77.4">33R</text>
<text x="154.2" y="76.6">&quot;Note&quot;</text>
<text x="305.7" y="74.6">L2104</text>
<text x="325.5" y="75.6">2320744</text>
<text x="337.7" y="76.2">V2101</text>
<text x="351.5" y="75.2">56nH</text>
<text x="365.3" y="72.4">-</text>
<text x="365.9" y="76.5">5149037</text>
<text x="375.8" y="72.4">NOT_ASSEMBLED</text>
<text x="303" y="79.2">120R/100MHz</text>
<text x="311.5" y="80.7">C2106</text>
<text x="313.5" y="82.3">1n0</text>
<text x="317.7" y="80.7">C2107</text>
<text x="319.6" y="82.3">1n0</text>
<text x="333.9" y="78.2">ESDA14V2-2BF3</text>
<text x="334.7" y="80.1">A1</text>
<text x="344.9" y="80.1">A2</text>
<text x="318.2" y="87.9">GND</text>
<text x="334.6" y="88.5">B1</text>
<text x="344.7" y="88.4">B2</text>
<text x="142.8" y="101.3">Secondary mic</text>
<text x="143.8" y="96.2">Knopfler</text>
<text x="341" y="100.1">GND</text>
<text x="130.3" y="105.1">VDigimic</text>
<text x="161.3" y="105.1">VDigimic</text>
<text x="127.3" y="109.7">100n</text>
<text x="127.3" y="111.3">C2116</text>
<text x="142" y="113.3">4</text>
<text x="144.2" y="113.9">VDD</text>
<text x="144.3" y="110.6">DSMO-431-5P-25</text>
<text x="147.8" y="109">B2104</text>
<text x="153.4" y="113.9">L/R</text>
<text x="157.5" y="113.3">1</text>
<text x="305.8" y="111.7">L2400</text>
<text x="353.4" y="110.6">Vibra &quot;Shaft&quot; 6800008</text>
<text x="360.3" y="113.1">M2000</text>
<text x="105.2" y="117.4">6</text>
<text x="114.6" y="114.9">GND</text>
<text x="126.3" y="116.8">2351017</text>
<text x="142" y="117.4">3</text>
<text x="144.2" y="118.1">DATA</text>
<text x="152.7" y="118.1">CLK</text>
<text x="157.5" y="117.4">2</text>
<text x="177.9" y="118.9">Digi Mic</text>
<text x="272.4" y="119.5">4</text>
<text x="277" y="118.9">VibraP</text>
<text x="303" y="116.4">120R/100MHz</text>
<text x="331.4" y="119.1">2320546</text>
<text x="356.7" y="119.5">+</text>
<text x="359.1" y="115">BNK-3266</text>
<text x="146" y="121.8">GND</text>
<text x="150.6" y="121.8">5</text>
<text x="151" y="122.8">GND</text>
<text x="272.4" y="121.5">5</text>
<text x="277" y="124.1">VibraN</text>
<text x="335.8" y="123">27p</text>
<text x="335.8" y="121.5">C2407</text>
<text x="362" y="120.8">M</text>
<text x="367.6" y="120.1">-</text>
<text x="303" y="130.9">120R/100MHz</text>
<text x="305.8" y="126.2">L2401</text>
<text x="363.7" y="129">GND</text>
<text x="322.6" y="132.3">C2408</text>
<text x="322.6" y="133.8">27p</text>
<text x="328.8" y="133.8">27p</text>
<text x="328.8" y="132.3">C2409</text>
<text x="323.1" y="139.5">GND</text>
<text x="86" y="150.8">EANC_RESET</text>
<text x="98.2" y="150.4">13</text>
<text x="104.8" y="152.5">11</text>
<text x="104.8" y="150.4">12</text>
<text x="104.8" y="154.5">10</text>
<text x="111.8" y="150.8">EANC_OUT</text>
<text x="111.8" y="155">EANC_SYNC</text>
<text x="111.8" y="153">EANC_IN</text>
<text x="129.2" y="154.5">J2104</text>
<text x="129.2" y="150.3">J2102</text>
<text x="129.2" y="152.5">J2103</text>
<text x="104.8" y="160.7">15</text>
<text x="104.8" y="158.7">14</text>
<text x="105.2" y="156.6">9</text>
<text x="111.8" y="159.1">EANC_MCLK</text>
<text x="111.8" y="157.1">EANC_CLK</text>
<text x="111.8" y="161.2">I2C2_SDA</text>
<text x="129.2" y="156.6">J2105</text>
<text x="134.3" y="157.5">R2102</text>
<text x="220.1" y="158.7">VBAT</text>
<text x="104.8" y="162.9">16</text>
<text x="111.8" y="163.3">I2C2_SCL</text>
<text x="134.1" y="162.3">10R</text>
<text x="184.6" y="164.9">VOUT</text>
<text x="189.7" y="167">BH30SA2WGUT</text>
<text x="193.2" y="162.4">N2100</text>
<text x="202.1" y="164.9">VIN</text>
<text x="202.1" y="167">STBY</text>
<text x="214.9" y="163.4">L2111</text>
<text x="106.5" y="172.8">TLV320AIC3254NZQER</text>
<text x="112.7" y="170.9">N2101</text>
<text x="180.1" y="173.1">47p</text>
<text x="180.1" y="171.5">C2127</text>
<text x="186.3" y="173.1">4u7</text>
<text x="186.3" y="171.5">C2128</text>
<text x="192.3" y="171.5">GND</text>
<text x="206.1" y="171.5">C2129</text>
<text x="208.1" y="173.1">2u2</text>
<text x="212.2" y="168">120R/100MHz</text>
<text x="100.9" y="179.4">J6</text>
<text x="100.9" y="177.4">H1</text>
<text x="100.9" y="175.2">F1</text>
<text x="106.2" y="179.8">IN3_L</text>
<text x="106.2" y="177.7">IN2_L</text>
<text x="106.2" y="175.7">IN1_L</text>
<text x="116" y="179.8">SDA/MOSI</text>
<text x="117.1" y="177.7">SCL/SSZ</text>
<text x="117.1" y="175.7">SCL/SSZ</text>
<text x="126.9" y="177.4">D2</text>
<text x="126.9" y="175.2">C2</text>
<text x="127" y="179.4">B1</text>
<text x="176.5" y="176.7">GND</text>
<text x="182.7" y="176.7">GND</text>
<text x="190.9" y="176.5">GND</text>
<text x="210.9" y="176.7">GND</text>
<text x="100.9" y="185.6">G2</text>
<text x="100.9" y="183.5">G1</text>
<text x="106.2" y="186">IN2_R</text>
<text x="106.2" y="184">IN1_R</text>
<text x="114.2" y="186">SPI_SELECT</text>
<text x="119.5" y="184">SCLK</text>
<text x="119.6" y="181.8">MISO</text>
<text x="126.9" y="185.6">D1</text>
<text x="126.9" y="181.4">C1</text>
<text x="127" y="183.5">B3</text>
<text x="183.9" y="183.5">VDigimic</text>
<text x="100.9" y="189.7">J7</text>
<text x="100.9" y="187.6">H2</text>
<text x="106.2" y="190.1">IN3_R</text>
<text x="106.2" y="188">IN2_R</text>
<text x="119.3" y="190.1">MCLK</text>
<text x="126.9" y="191.7">D8</text>
<text x="126.9" y="189.7">C8</text>
<text x="133.2" y="189.1">GND</text>
<text x="180" y="189.7">C2130</text>
<text x="180" y="188.1">100n</text>
<text x="195.6" y="191.7">4</text>
<text x="198.8" y="189.3">MAB-03A-T-D</text>
<text x="201.4" y="187.4">B2105</text>
<text x="211.1" y="191.7">1</text>
<text x="89.7" y="192.7">C2117</text>
<text x="90.8" y="194.2">100n</text>
<text x="93.9" y="197.4">GND</text>
<text x="100.9" y="197.9">J4</text>
<text x="100.9" y="193.9">J5</text>
<text x="106.2" y="194.2">MICBIAS</text>
<text x="119.1" y="194.2">WCLK</text>
<text x="119.5" y="192.2">BCLK</text>
<text x="127" y="197.9">A5</text>
<text x="127" y="193.9">A6</text>
<text x="170.3" y="192.3">GND</text>
<text x="180" y="195.3">2351017</text>
<text x="195.6" y="195.9">3</text>
<text x="197.9" y="196.5">DATA</text>
<text x="197.9" y="192.4">VDD</text>
<text x="206.4" y="196.5">CLK</text>
<text x="207" y="192.4">L/R</text>
<text x="211.1" y="195.9">2</text>
<text x="219.2" y="193">GND</text>
<text x="82.3" y="202.5">C2123</text>
<text x="100.9" y="202.1">H8</text>
<text x="106.2" y="198.3">REF</text>
<text x="106.2" y="202.5">LOL</text>
<text x="119.2" y="200.5">DOUT</text>
<text x="120.9" y="198.4">DIN</text>
<text x="127" y="200">B7</text>
<text x="199.6" y="200.2">GND</text>
<text x="204.3" y="200.2">5</text>
<text x="204.7" y="203.3">GND</text>
<text x="19.7" y="206.6">NOT_ASSEMBLED</text>
<text x="24.3" y="209.7">B2101</text>
<text x="45.9" y="208.3">DLM11GN601SZ2D</text>
<text x="50.7" y="206.4">L2100</text>
<text x="85" y="204.5">2u2</text>
<text x="87" y="207.7">GND</text>
<text x="100.9" y="204.2">J8</text>
<text x="100.9" y="208.3">G9</text>
<text x="106.2" y="204.5">LOR</text>
<text x="106.2" y="208.7">HPL</text>
<text x="113" y="208.7">LDOIN/HPVDD</text>
<text x="113.5" y="204.5">LDO_SELECT</text>
<text x="127" y="204.2">B9</text>
<text x="127.1" y="208.3">F9</text>
<text x="133.2" y="207.7">GND</text>
<text x="195.2" y="208.2">J2106</text>
<text x="200.6" y="205.6">Knopfler</text>
<text x="217.9" y="208.2">J2107</text>
<text x="29.4" y="212.8">1</text>
<text x="29.4" y="214.9">2</text>
<text x="29.4" y="212.6">+</text>
<text x="29.4" y="214.9">-</text>
<text x="48.8" y="210.4">2</text>
<text x="48.8" y="214.4">3</text>
<text x="56.4" y="214.4">4</text>
<text x="56.4" y="210.4">1</text>
<text x="100.9" y="214.4">A9</text>
<text x="100.9" y="210.4">F8</text>
<text x="106.2" y="214.9">GPIO</text>
<text x="106.2" y="210.8">HPR</text>
<text x="113" y="210.8">LDOIN/HPVDD</text>
<text x="119.3" y="214.9">AVDD</text>
<text x="127" y="210.4">E9</text>
<text x="127.3" y="214.4">J9</text>
<text x="133.1" y="213.4">C2124</text>
<text x="135.1" y="211.9">2u2</text>
<text x="181" y="215">100n</text>
<text x="183.9" y="210.4">VDigimic</text>
<text x="201.4" y="214.3">B2106</text>
<text x="217" y="214.5">VDigimic</text>
<text x="23.3" y="219.3">5140004</text>
<text x="32.5" y="218.6">ESDA14V2-2BF3</text>
<text x="33.3" y="220.4">A1</text>
<text x="36.3" y="216.6">V2100</text>
<text x="43.5" y="220.4">A2</text>
<text x="100.9" y="220.7">J2</text>
<text x="100.9" y="216.6">A8</text>
<text x="106.2" y="221">AVSS</text>
<text x="106.2" y="217">RESET</text>
<text x="119.3" y="219">AVDD</text>
<text x="119.3" y="217">AVDD</text>
<text x="126.9" y="218.6">G8</text>
<text x="126.9" y="216.6">H9</text>
<text x="137.2" y="220">GND</text>
<text x="144.4" y="220.7">VIO</text>
<text x="170.3" y="219.1">GND</text>
<text x="181" y="216.5">C2131</text>
<text x="195.6" y="218.6">4</text>
<text x="197.9" y="219.2">VDD</text>
<text x="198.8" y="216.1">MAB-03A-T-D</text>
<text x="207" y="219.2">L/R</text>
<text x="211.1" y="218.6">1</text>
<text x="62.5" y="223.2">C2103</text>
<text x="62.5" y="224.7">27p</text>
<text x="68.6" y="223.2">C2104</text>
<text x="68.6" y="224.7">27p</text>
<text x="100.9" y="222.7">J3</text>
<text x="100.9" y="226.9">D9</text>
<text x="106.2" y="223.2">AVSS</text>
<text x="106.2" y="227.3">DVSS</text>
<text x="119.2" y="223.2">DVDD</text>
<text x="119.2" y="225.2">DVDD</text>
<text x="119.2" y="227.3">DVDD</text>
<text x="126.9" y="224.8">C9</text>
<text x="127" y="222.7">E8</text>
<text x="127" y="226.9">B8</text>
<text x="180" y="222.1">2351017</text>
<text x="186.9" y="227.3">R2100</text>
<text x="195.6" y="222.7">3</text>
<text x="197.9" y="223.3">DATA</text>
<text x="199.6" y="227.1">GND</text>
<text x="204.3" y="227.1">5</text>
<text x="206.4" y="223.3">CLK</text>
<text x="211.1" y="222.7">2</text>
<text x="33.2" y="228.9">B1</text>
<text x="35.5" y="233">4129295</text>
<text x="43.2" y="228.7">B2</text>
<text x="58.8" y="228.3">GND</text>
<text x="65" y="228.3">GND</text>
<text x="100.9" y="230.9">A3</text>
<text x="106.2" y="231.4">IOVSS</text>
<text x="118.7" y="231.4">IOVDD</text>
<text x="127" y="230.9">B6</text>
<text x="133.9" y="229.3">C2125</text>
<text x="136.6" y="231.4">2u2</text>
<text x="140.1" y="229.3">C2126</text>
<text x="142.8" y="231.4">100n</text>
<text x="188" y="229.5">3k3</text>
<text x="199.5" y="232.5">Knopfler</text>
<text x="204.7" y="230.2">GND</text>
<text x="208.8" y="233.5">&quot;Note&quot;</text>
<text x="34" y="238.4">GND</text>
<text x="93.9" y="236.5">GND</text>
<text x="111.9" y="234.1">4341933</text>
<text x="137.2" y="234.5">GND</text>
<text x="143.4" y="234.5">GND</text>
<text x="194.4" y="234.2">GND</text>
</g>
</svg>
